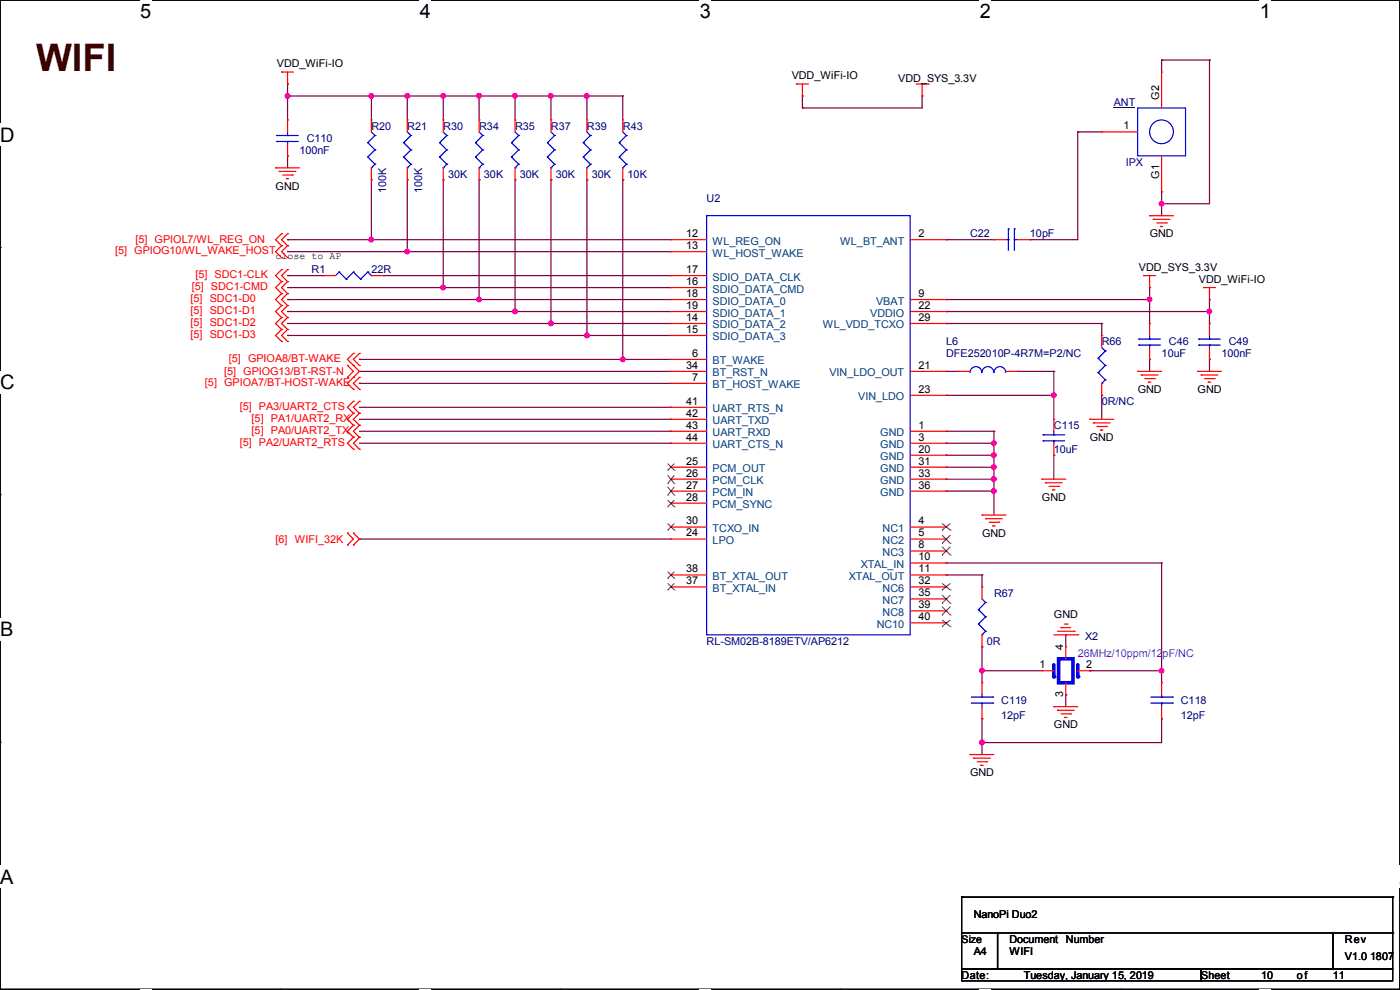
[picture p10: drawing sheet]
<svg xmlns="http://www.w3.org/2000/svg" width="297mm" height="210mm" viewBox="0 0 297 210" stroke-linecap="round" stroke-linejoin="round" font-family="sans-serif">
<path d="M0 0h297v209.8h-297z" fill="none" stroke="#000" stroke-width=".25"/>
<g fill="#fff">
<path d="M29.7 0h2.4v4.8h-2.4z"/>
<path d="M29.7 209.8h2.4v.2h-2.4z"/>
</g>
<path d="M59.4 0h.1M59.4 209.8h.1" fill="none" stroke="#000" stroke-width=".25"/>
<g fill="#fff">
<path d="M89.1 0h2.3v4.8h-2.3z"/>
<path d="M89.1 209.8h2.3v.2h-2.3z"/>
</g>
<path d="M118.8 0h.1M118.8 209.8h.1" fill="none" stroke="#000" stroke-width=".25"/>
<g fill="#fff">
<path d="M148.5 0h2.3v4.8h-2.3z"/>
<path d="M148.5 209.8h2.3v.2h-2.3z"/>
</g>
<path d="M178.2 0h.1M178.2 209.8h.1" fill="none" stroke="#000" stroke-width=".25"/>
<g fill="#fff">
<path d="M207.9 0h2.3v4.8h-2.3z"/>
<path d="M207.9 209.8h2.3v.2h-2.3z"/>
</g>
<path d="M237.6 0h.1M237.6 209.8h.1" fill="none" stroke="#000" stroke-width=".25"/>
<g fill="#fff">
<path d="M267.3 0h2.3v4.8h-2.3z"/>
<path d="M267.3 209.8h2.3v.2h-2.3z"/>
<path d="M0 26.2h3.1v4.8h-3.1z"/>
<path d="M0 78.7h3.1v4.7h-3.1z"/>
</g>
<path d="M0 52.5h.1M297 52.5h.1" fill="none" stroke="#000" stroke-width=".25"/>
<path d="M0 131.1h2.9v4.8h-2.9z" fill="#fff"/>
<path d="M0 104.9h.1M297 104.9h.1" fill="none" stroke="#000" stroke-width=".25"/>
<g fill="#fff">
<path d="M0 183.6h2.9v4.7h-2.9z"/>
<path d="M296.9 183.6h.1v4.7h-.1z"/>
</g>
<g fill="none" stroke="#000" stroke-width=".25">
<path d="M0 157.4h.1M297 157.4h.1M204 197.9h7.6v7.6h-7.6zM204 190.3h.1M204 190.3v7.6M204 190.3h91.4M211.6 197.9h71.1v7.6h-71.1zM282.7 197.9h12.7v7.6h-12.7zM295.4 190.3h.1M295.4 197.9h.1M295.4 190.3v7.6M204 205.5h50.8v2.6h-50.8z"/>
<path d="M254.8 205.5h40.6v2.6h-40.6z"/>
</g>
<g fill="none" stroke="#800040" stroke-width=".25">
<path d="M61 17.8h.1M61 17.8v7.6M246.4 12.7h.1M246.4 12.7v2.6M246.4 12.7h10.2M256.6 12.7h.1M256.6 12.7v30.5h-10.2M61 20.4h.1M61 33.1h.1M61 20.4h71.1M61 33.1v2.5M78.8 20.4h.1"/>
<path d="M78.8 38.1h.1M78.8 20.4v5M78.8 38.1v12.7M86.4 20.4h.1M86.4 38.1h.1M86.4 20.4v5M86.4 38.1v15.3M94 38.1h.1M94 20.4h.1M94 20.4v5M94 38.1v22.9M101.6 38.1h.1"/>
<path d="M101.6 20.4h.1M101.6 20.4v5M101.6 38.1v25.4M109.3 20.4h.1M109.3 38.1h.1M109.3 20.4v5M109.3 38.1v28M116.9 38.1h.1M116.9 20.4h.1M116.9 20.4v5M116.9 38.1v30.5M124.5 38.1h.1"/>
<path d="M124.5 20.4h.1M124.5 20.4v5M124.5 38.1v33.1M132.1 38.1h.1M132.1 20.4h.1M132.1 20.4v5M132.1 38.1v38.1M170.2 20.4h.1M170.2 22.9h.1M170.2 20.4v2.5M195.6 20.4h.1M195.6 20.4v2.5h-25.4"/>
<path d="M228.6 28h.1M228.6 28v22.8h-10.1M228.6 28h5.1M61 58.5h.1M61 50.8h.1M61 53.4h.1M61 58.5h7.6M61 50.8h81.3M61 53.4h81.3M78.8 50.8h.1M81.3 58.5h.1M81.3 58.5h61"/>
<path d="M86.4 53.4h.1M200.7 50.8h.1M200.7 50.8h10.2M218.5 50.8h.1M246.4 43.2h.1M246.4 40.7h.1M246.4 40.7v5.1M61 71.2h.1M61 68.6h.1M61 66.1h.1M61 63.5h.1M61 61h81.3"/>
<path d="M61 71.2h81.3M61 68.6h81.3M61 66.1h81.3M61 63.5h81.3M76.2 78.8h.1M76.2 76.2h.1M76.2 78.8h66.1M76.2 76.2h66.1M94 61h.1M101.6 63.5h.1M109.3 66.1h.1M116.9 68.6h.1"/>
<path d="M124.5 71.2h.1M132.1 76.2h.1M200.7 66.1h.1M200.7 63.5h.1M200.7 78.8h.1M200.7 68.6h.1M200.7 68.6h33M200.7 66.1h55.9M200.7 63.5h43.2M200.7 78.8h2.5M215.9 78.8h.1M215.9 78.8h7.7"/>
<path d="M223.6 78.8h.1M223.6 78.8v10.1M233.7 68.6h.1M233.7 68.6v2.6M243.9 76.2h.1M243.9 63.5h.1M243.9 61h.1M243.9 61v7.6M243.9 76.2v2.6M256.6 76.2h.1M256.6 66.1h.1M256.6 63.5h.1"/>
<path d="M256.6 63.5v5.1M256.6 76.2v2.6M76.2 81.3h.1M76.2 94h66.1M76.2 91.5h66.1M76.2 88.9h66.1M76.2 86.4h66.1M76.2 81.3h66.1M142.3 91.5h.1M142.3 88.9h.1M142.3 94h.1M142.3 86.4h.1"/>
<path d="M200.7 94h.1M200.7 91.5h.1M200.7 99.1h.1M200.7 96.6h.1M200.7 83.9h.1M200.7 94h10.2M200.7 91.5h10.2M200.7 99.1h10.2M200.7 96.6h10.2M200.7 83.9h22.9M210.9 94h.1M210.9 91.5h.1"/>
<path d="M210.9 99.1h.1M210.9 96.6h.1M210.9 91.5v17.8M223.6 83.9h.1M223.6 96.6h.1M223.6 96.6v5M233.7 83.9h.1M233.7 83.9v5M76.2 114.3h.1M76.2 114.3h66.1M200.7 104.2h.1M200.7 101.6h.1"/>
<path d="M200.7 119.4h.1M200.7 104.2h10.2M200.7 101.6h10.2M200.7 119.4h45.7M210.9 101.6h.1M210.9 104.2h.1M246.4 119.4h.1M246.4 119.4v25.4M200.7 122h.1M200.7 122h7.6M208.3 122h.1M208.3 137.2h.1"/>
<path d="M208.3 122v2.5M208.3 137.2v7.6M226.1 134.7h.1M226.1 134.7v2.5M208.3 142.3h.1M208.3 152.4h.1M208.3 157.5h.1M208.3 152.4v7.7M208.3 142.3h12.7M226.1 147.4h.1M226.1 147.4v2.5M231.2 142.3h.1"/>
<path d="M231.2 142.3h15.2M246.4 142.3h.1M246.4 152.4h.1M246.4 152.4v5.1h-38.1"/>
</g>
<g fill="#f0f" stroke="#f0f" stroke-width=".25">
<circle cx="94" cy="61" r=".49"/>
<circle cx="116.9" cy="20.3" r=".49"/>
<circle cx="109.2" cy="20.3" r=".49"/>
<circle cx="210.8" cy="94" r=".49"/>
<circle cx="210.8" cy="104.2" r=".49"/>
<circle cx="210.8" cy="101.6" r=".49"/>
<circle cx="210.8" cy="99.1" r=".49"/>
<circle cx="210.8" cy="96.5" r=".49"/>
<circle cx="109.2" cy="66.1" r=".49"/>
<circle cx="101.6" cy="20.3" r=".49"/>
<circle cx="256.6" cy="66.1" r=".49"/>
<circle cx="94" cy="20.3" r=".49"/>
<circle cx="243.9" cy="63.5" r=".49"/>
<circle cx="78.8" cy="20.3" r=".49"/>
<circle cx="61" cy="20.3" r=".49"/>
<circle cx="86.4" cy="20.3" r=".49"/>
<circle cx="86.4" cy="53.4" r=".49"/>
<circle cx="78.8" cy="50.8" r=".49"/>
<circle cx="124.5" cy="71.1" r=".49"/>
<circle cx="116.9" cy="68.6" r=".49"/>
<circle cx="101.6" cy="63.5" r=".49"/>
<circle cx="223.5" cy="83.8" r=".49"/>
<circle cx="132.1" cy="76.2" r=".49"/>
<circle cx="124.5" cy="20.3" r=".49"/>
<circle cx="208.3" cy="142.3" r=".49"/>
<circle cx="208.3" cy="157.5" r=".49"/>
<circle cx="246.4" cy="142.3" r=".49"/>
<circle cx="246.4" cy="43.2" r=".49"/>
</g>
<g fill="none" stroke="#f00" stroke-width=".25">
<path d="M59.7 15.3h.1M59.7 15.3h2.6M61 17.8h.1M61 15.3v2.5M169 17.8h.1M169 17.8h2.5M170.2 17.8v2.6M194.4 17.8h2.5M195.6 17.8v2.6M196.9 17.8h.1M246.4 15.3h.1M246.4 15.3v7.6"/>
<path d="M58.5 35.6h.1M58.5 35.6h5M59.2 36.4h.1M59.2 36.4h3.6M60 37.1h2M60.7 37.9h.1M60.7 37.9h.6M62 37.1h.1M170.2 20.4h.1M195.6 20.4h.1M233.7 28h.1M233.7 28h7.6"/>
<path d="M246.4 33.1v7.6M59.7 52.1h.1M59.7 49.6h.1M59.7 54.7h.1M59.7 59.7h.1M59.7 57.2h.1M59.7 49.6l-1.2 1.2 1.2 1.3M59.7 52.1l-1.2 1.3 1.2 1.3M59.7 57.2l-1.2 1.3 1.2 1.2M59.7 59.7l-1.2 1.3 1.2 1.3M61 52.1h.1M61 49.6h.1"/>
<path d="M61 54.7h.1M61 59.7h.1M61 57.2h.1M61 49.6l-1.3 1.2 1.3 1.3M61 52.1l-1.3 1.3 1.3 1.3M61 57.2l-1.3 1.3 1.3 1.2M61 59.7l-1.3 1.3 1.3 1.3M242.6 58.5h.1M242.6 58.5h2.6M243.9 45.8h.1M243.9 58.5v2.5M243.9 45.8h5.1"/>
<path d="M244.6 46.5h.1M244.6 46.5h3.6M245.4 47.3h2M246.2 48h.1M246.2 48h.5M246.4 40.7h.1M247.4 47.3h.1M59.7 64.8h.1M59.7 62.3h.1M59.7 67.4h.1M59.7 69.9h.1M59.7 72.4h.1"/>
<path d="M59.7 62.3l-1.2 1.2 1.2 1.3M59.7 64.8l-1.2 1.3 1.2 1.3M59.7 67.4l-1.2 1.2 1.2 1.3M59.7 69.9l-1.2 1.3 1.2 1.2M61 64.8h.1M61 62.3h.1M61 67.4h.1M61 69.9h.1M61 72.4h.1M61 62.3l-1.3 1.2 1.3 1.3M61 64.8l-1.3 1.3 1.3 1.3M61 67.4l-1.3 1.2 1.3 1.3"/>
<path d="M61 69.9l-1.3 1.3 1.3 1.2M73.7 77.5h.1M73.7 77.5l1.3 1.3-1.3 1.3M75 77.5h.1M75 75h.1M75 75l-1.3 1.2 2.5 2.6-2.5 2.5 1.3 1.3M76.2 77.5h.1M76.2 75h.1M76.2 75l-1.2 1.2 1.2 1.3M233.7 71.2h.1M233.7 71.2v2.5M241.3 78.8h.1"/>
<path d="M241.3 78.8h5.1M242.1 79.5h.1M242.1 79.5h3.6M243.9 61h.1M254 78.8h.1M254 78.8h5.1M254.8 79.5h.1M254.8 79.5h3.6M255.3 61h.1M255.3 61h2.6M256.6 63.5h.1M256.6 76.2h.1"/>
<path d="M256.6 68.6h.1M256.6 61v2.5M256.6 68.6v2.6M256.6 73.7v2.5M73.7 80.1h.1M75 80.1h.1M75 82.6h.1M75 90.2h.1M75 87.7h.1M75 92.8h.1M75 85.1h.1M75 95.3h.1"/>
<path d="M75 85.1l-1.3 1.3 1.3 1.3M75 87.7l-1.3 1.2 1.3 1.3M75 90.2l-1.3 1.3 1.3 1.3M75 92.8l-1.3 1.2 1.3 1.3M76.2 82.6h.1M76.2 80.1h.1M76.2 90.2h.1M76.2 87.7h.1M76.2 92.8h.1M76.2 85.1h.1M76.2 95.3h.1M76.2 85.1l-1.2 1.3 1.2 1.3"/>
<path d="M76.2 80.1l-1.2 1.2 1.2 1.3M76.2 87.7l-1.2 1.2 1.2 1.3M76.2 90.2l-1.2 1.3 1.2 1.3M76.2 92.8l-1.2 1.2 1.2 1.3M231.2 88.9h.1M231.2 88.9h5.1M231.9 89.7h.1M231.9 89.7h3.6M232.7 90.5h2M233.5 91.2h.1M233.5 91.2h.5M233.7 83.9h.1"/>
<path d="M233.7 81.3v2.6M234.7 90.5h.1M242.9 80.3h2M243.6 81.1h.1M243.6 81.1h.5M244.9 80.3h.1M255.6 80.3h2M256.3 81.1h.1M256.3 81.1h.5M257.6 80.3h.1M73.7 115.6h.1M73.7 113.1h.1"/>
<path d="M73.7 113.1l1.3 1.2-1.3 1.3M75 113.1h.1M75 115.6h.1M75 113.1l1.2 1.2-1.2 1.3M208.3 109.3h.1M208.3 109.3h5.1M209.1 110h.1M209.1 110h3.5M209.8 110.8h2.1M210.6 111.5h.1M210.6 111.5h.5M211.9 110.8h.1"/>
<path d="M221 101.6h.1M221 101.6h5.1M221.8 102.4h.1M221.8 102.4h3.5M222.5 103.2h2.1M223.3 103.9h.1M223.3 103.9h.5M224.6 103.2h.1M223.6 134.7h5M224.3 133.9h3.6M225.1 133.1h.1M225.1 133.1h2"/>
<path d="M225.8 132.4h.6M226.4 132.4h.1M227.9 133.9h.1M228.6 134.7h.1M223.6 149.9h.1M223.6 149.9h5M224.3 150.7h.1M224.3 150.7h3.6M225.1 151.4h2M225.8 152.2h.1M225.8 152.2h.6M227.1 151.4h.1"/>
<path d="M205.8 160.1h.1M205.8 160.1h5.1M206.5 160.8h.1M206.5 160.8h3.6M207.3 161.6h2M208.1 162.3h.1M208.1 162.3h.5M209.3 161.6h.1"/>
</g>
<g fill="none" stroke="#00f" stroke-width=".25">
<path d="M241.3 22.9h10.2v10.2h-10.2zM233 76h.1M233 79h.1M233 76l1.5 1.5M233 79l1.5 1.6M233.7 73.7l.8 .8M234.5 74.5h.1M234.5 77.5h.1M234.5 74.5l-1.5 1.5M234.5 77.5l-1.5 1.5M254.3 71.9h.1M254.3 73.2h.1"/>
<path d="M254.3 71.9h4.6M254.3 73.2h4.6M256.6 73.2h.1M256.6 71.9h.1M256.6 71.2v.7M256.6 73.2v.5M233.7 81.3h.1M234.5 80.6h.1M234.5 80.6l-.8 .7"/>
<circle cx="246.4" cy="28" r="2.52"/>
</g>
<path d="M236.3 22.8h4.5" fill="none" stroke="#000080" stroke-width=".21"/>
<path d="M223.6 141v2.6" fill="none" stroke="#00f" stroke-width=".76"/>
<circle cx="223.6" cy="143.6" r=".38" fill="#00f"/>
<path d="M228.6 141v2.6" fill="none" stroke="#00f" stroke-width=".76"/>
<circle cx="228.6" cy="143.6" r=".38" fill="#00f"/>
<path d="M224.6 139.7h3v5.1h-3z" fill="none" stroke="#00f" stroke-width=".76"/>
<g fill="none" stroke="#f00" stroke-width=".25">
<path d="M61 33.1h.1M61 25.4h.1M61 25.4v2.6M61 30.5v2.6M78.8 25.4h.1M78.8 38.1h.1M78.8 25.4v2.6M78.8 35.6v2.5M86.4 25.4h.1M86.4 38.1h.1M86.4 25.4v2.6M86.4 35.6v2.5"/>
<path d="M94 25.4h.1M94 38.1h.1M94 25.4v2.6M94 35.6v2.5M101.6 25.4h.1M101.6 38.1h.1M101.6 25.4v2.6M101.6 35.6v2.5M109.3 25.4h.1M109.3 38.1h.1M109.3 25.4v2.6M109.3 35.6v2.5"/>
<path d="M116.9 25.4h.1M116.9 38.1h.1M116.9 25.4v2.6M116.9 35.6v2.5M124.5 25.4h.1M124.5 38.1h.1M124.5 25.4v2.6M124.5 35.6v2.5M132.1 25.4h.1M132.1 38.1h.1M132.1 25.4v2.6M132.1 35.6v2.5"/>
<path d="M68.6 58.5h.1M68.6 58.5h2.6M78.8 58.5h2.5M81.3 58.5h.1M142.3 50.8h.1M142.3 53.4h.1M142.3 58.5h.1M142.3 50.8h7.6M142.3 53.4h7.6M142.3 58.5h7.6M193.1 50.8h7.6M200.7 50.8h.1"/>
<path d="M210.9 50.8h.1M210.9 50.8h2.5M215.9 50.8h2.6M218.5 50.8h.1M142.3 76.2h.1M142.3 68.6h.1M142.3 71.2h.1M142.3 61h.1M142.3 63.5h.1M142.3 66.1h.1M142.3 78.8h.1M142.3 76.2h7.6"/>
<path d="M142.3 63.5h7.6M142.3 68.6h7.6M142.3 71.2h7.6M142.3 61h7.6M142.3 66.1h7.6M142.3 78.8h7.6M193.1 63.5h7.6M193.1 68.6h7.6M193.1 66.1h7.6M193.1 78.8h7.6M200.7 63.5h.1M200.7 78.8h.1"/>
<path d="M200.7 66.1h.1M200.7 68.6h.1M203.2 78.8h.1M203.2 78.8h2.6M213.4 78.8h2.5M215.9 78.8h.1M243.9 76.2h.1M243.9 68.6h.1M243.9 68.6v2.6M243.9 73.7v2.5M142.3 81.3h.1M142.3 99.1h.1"/>
<path d="M142.3 86.4h.1M142.3 88.9h.1M142.3 91.5h.1M142.3 94h.1M142.3 91.5h7.6M142.3 94h7.6M142.3 81.3h7.6M142.3 99.1h7.6M142.3 86.4h7.6M142.3 88.9h7.6M193.1 91.5h7.6M193.1 94h7.6"/>
<path d="M193.1 96.6h7.6M193.1 83.9h7.6M193.1 99.1h7.6M200.7 91.5h.1M200.7 94h.1M200.7 96.6h.1M200.7 83.9h.1M200.7 99.1h.1M223.6 96.6h.1M223.6 88.9h.1M223.6 88.9v2.6M223.6 94v2.6"/>
<path d="M142.3 114.3h.1M142.3 101.6h.1M142.3 104.2h.1M142.3 106.7h.1M142.3 111.8h.1M142.3 111.8h7.6M142.3 114.3h7.6M142.3 101.6h7.6M142.3 104.2h7.6M142.3 106.7h7.6M193.1 111.8h7.6M193.1 114.3h7.6"/>
<path d="M193.1 116.9h7.6M193.1 119.4h7.6M193.1 101.6h7.6M193.1 104.2h7.6M200.7 111.8h.1M200.7 114.3h.1M200.7 116.9h.1M200.7 119.4h.1M200.7 101.6h.1M200.7 104.2h.1M142.3 124.5h.1M142.3 122h.1"/>
<path d="M142.3 122h7.6M142.3 124.5h7.6M193.1 122h7.6M193.1 124.5h7.6M193.1 127h7.6M193.1 129.6h7.6M193.1 132.1h7.6M200.7 122h.1M200.7 124.5h.1M200.7 127h.1M200.7 129.6h.1M200.7 132.1h.1"/>
<path d="M208.3 124.5h.1M208.3 137.2h.1M208.3 124.5v2.5M208.3 134.7v2.5M226.1 137.2h.1M226.1 137.2v2.5M208.3 144.8h.1M208.3 152.4h.1M208.3 144.8v2.6M208.3 149.9v2.5M221 142.3h.1M221 142.3h2.6"/>
<path d="M226.1 147.4h.1M226.1 144.8v2.6M228.6 142.3h2.6M231.2 142.3h.1M246.4 144.8h.1M246.4 152.4h.1M246.4 144.8v2.6M246.4 149.9v2.5"/>
</g>
<g fill="none" stroke="#00f" stroke-width=".25">
<path d="M58.7 28.7h.1M58.7 30h.1M58.7 28.7h4.6M58.7 30h4.6M61 30h.1M61 28.7h.1M61 28v.7M61 30v.5M78 30.3h.1M78 33.3h.1M78 30.3l1.5 1.5M78 33.3l1.5 1.5"/>
<path d="M78.8 35.6h.1M78.8 28l.7 .7M79.5 28.7h.1M79.5 31.8h.1M79.5 34.8h.1M79.5 28.7l-1.5 1.6M79.5 31.8l-1.5 1.5M79.5 34.8l-.7 .8M85.6 30.3h.1M85.6 33.3h.1M85.6 30.3l1.6 1.5M85.6 33.3l1.6 1.5"/>
<path d="M86.4 35.6h.1M86.4 28l.8 .7M87.2 28.7h.1M87.2 31.8h.1M87.2 34.8h.1M87.2 28.7l-1.6 1.6M87.2 31.8l-1.6 1.5M87.2 34.8l-.8 .8M93.3 30.3h.1M93.3 33.3h.1M93.3 30.3l1.5 1.5M93.3 33.3l1.5 1.5"/>
<path d="M94 35.6h.1M94 28l.8 .7M94.8 28.7h.1M94.8 31.8h.1M94.8 34.8h.1M94.8 28.7l-1.5 1.6M94.8 31.8l-1.5 1.5M94.8 34.8l-.8 .8M100.9 30.3h.1M100.9 33.3h.1M100.9 30.3l1.5 1.5M100.9 33.3l1.5 1.5"/>
<path d="M101.6 35.6h.1M101.6 28l.8 .7M102.4 28.7h.1M102.4 31.8h.1M102.4 34.8h.1M102.4 28.7l-1.5 1.6M102.4 31.8l-1.5 1.5M102.4 34.8l-.8 .8M108.5 30.3h.1M108.5 33.3h.1M108.5 30.3l1.5 1.5M108.5 33.3l1.5 1.5"/>
<path d="M109.3 35.6h.1M109.3 28l.7 .7M110 28.7h.1M110 31.8h.1M110 34.8h.1M110 28.7l-1.5 1.6M110 31.8l-1.5 1.5M110 34.8l-.7 .8M116.1 30.3h.1M116.1 33.3h.1M116.1 30.3l1.5 1.5M116.1 33.3l1.5 1.5"/>
<path d="M116.9 35.6h.1M116.9 28l.7 .7M117.6 28.7h.1M117.6 31.8h.1M117.6 34.8h.1M117.6 28.7l-1.5 1.6M117.6 31.8l-1.5 1.5M117.6 34.8l-.7 .8M123.7 30.3h.1M123.7 33.3h.1M123.7 30.3l1.6 1.5M123.7 33.3l1.6 1.5"/>
<path d="M124.5 35.6h.1M124.5 28l.8 .7M125.3 28.7h.1M125.3 31.8h.1M125.3 34.8h.1M125.3 28.7l-1.6 1.6M125.3 31.8l-1.6 1.5M125.3 34.8l-.8 .8M131.4 30.3h.1M131.4 33.3h.1M131.4 30.3l1.5 1.5M131.4 33.3l1.5 1.5"/>
<path d="M132.1 35.6h.1M132.1 28l.8 .7M132.9 28.7h.1M132.9 31.8h.1M132.9 34.8h.1M132.9 28.7l-1.5 1.6M132.9 31.8l-1.5 1.5M132.9 34.8l-.8 .8M71.9 57.7h.1M71.9 57.7l-.7 .8M71.9 57.7l1.5 1.5M73.4 59.2h.1"/>
<path d="M75 57.7h.1M75 57.7l-1.6 1.5M75 57.7l1.5 1.5M76.5 59.2h.1M78 57.7h.1M78 57.7l-1.5 1.5M78 57.7l.8 .8M78.8 58.5h.1M149.9 45.8h43.2v88.9h-43.2zM213.4 50.8h.5M213.9 50.8h.1M213.9 48.6h.1"/>
<path d="M213.9 48.6v4.5M215.2 48.6h.1M215.2 50.8h.1M215.2 50.8h.7M215.2 48.6v4.5M205.8 79a1.25 1.25 0 0 1 1.2-1.2 1.25 1.25 0 0 1 1.3 1.2M208.3 79a1.25 1.25 0 0 1 1.3-1.2 1.25 1.25 0 0 1 1.2 1.2M210.9 79a1.25 1.25 0 0 1 1.2-1.2 1.25 1.25 0 0 1 1.3 1.2M241.6 71.9h.1M241.6 73.2h.1M241.6 71.9h4.6M241.6 73.2h4.6"/>
<path d="M243.9 73.2h.1M243.9 71.9h.1M243.9 71.2v.7M243.9 73.2v.5M221.3 92.2h.1M221.3 93.5h.1M221.3 92.2h4.5M221.3 93.5h4.5M223.6 93.5h.1M223.6 92.2h.1M223.6 91.5v.7M223.6 93.5v.5"/>
<path d="M207.6 129.3h.1M207.6 132.4h.1M207.6 129.3l1.5 1.6M207.6 132.4l1.5 1.5M208.3 134.7h.1M208.3 127l.8 .8M209.1 127.8h.1M209.1 130.9h.1M209.1 133.9h.1M209.1 127.8l-1.5 1.5M209.1 130.9l-1.5 1.5M209.1 133.9l-.8 .8"/>
<path d="M206 149.1h4.6M206 147.9h4.6M208.3 147.9h.1M208.3 149.1h.1M208.3 147.4v.5M208.3 149.1v.8M210.6 149.1h.1M210.6 147.9h.1M244.1 149.1h4.6M244.1 147.9h4.6M246.4 147.9h.1M246.4 149.1h.1"/>
<path d="M246.4 147.4v.5M246.4 149.1v.8M248.7 149.1h.1M248.7 147.9h.1"/>
</g>
<g fill="none" stroke="#804000" stroke-width=".21">
<path d="M141.6 99.8h.1M141.6 98.3l1.5 1.5M143.1 99.8h.1M143.1 98.3l-1.5 1.5M141.6 102.6h.1M141.6 105h.1M141.6 107.5h.1M141.6 112.5h.1M141.6 100.8l1.5 1.8M141.6 103.3l1.5 1.7M141.6 106.1l1.5 1.4M141.6 111l1.5 1.5"/>
<path d="M143.1 102.6h.1M143.1 105h.1M143.1 107.5h.1M143.1 112.5h.1M143.1 100.8l-1.5 1.8M143.1 103.3l-1.5 1.7M143.1 106.1l-1.5 1.4M143.1 111l-1.5 1.5M199.8 112.5h.1M199.8 115.3h.1M199.8 117.7h.1M199.8 111l1.8 1.5"/>
<path d="M199.8 113.5l1.8 1.8M199.8 116l1.8 1.7M201.6 112.5h.1M201.6 115.3h.1M201.6 117.7h.1M201.6 111l-1.8 1.5M201.6 113.5l-1.8 1.8M201.6 116l-1.8 1.7M141.6 125.2h.1M141.6 122.7h.1M141.6 123.7l1.5 1.5M141.6 121.3l1.5 1.4"/>
<path d="M143.1 125.2h.1M143.1 122.7h.1M143.1 123.7l-1.5 1.5M143.1 121.3l-1.5 1.4M199.8 125.2h.1M199.8 128h.1M199.8 130.4h.1M199.8 132.9h.1M199.8 123.7l1.8 1.5M199.8 126.2l1.8 1.8M199.8 128.7l1.8 1.7M199.8 131.5l1.8 1.4"/>
<path d="M201.6 125.2h.1M201.6 128h.1M201.6 130.4h.1M201.6 132.9h.1M201.6 123.7l-1.8 1.5M201.6 126.2l-1.8 1.8M201.6 128.7l-1.8 1.7M201.6 131.5l-1.8 1.4"/>
</g>
<g fill="#f0f" stroke="#f0f" stroke-width=".25">
<circle cx="94" cy="61" r=".49"/>
<circle cx="116.9" cy="20.3" r=".49"/>
<circle cx="109.2" cy="20.3" r=".49"/>
<circle cx="210.8" cy="94" r=".49"/>
<circle cx="210.8" cy="104.2" r=".49"/>
<circle cx="210.8" cy="101.6" r=".49"/>
<circle cx="210.8" cy="99.1" r=".49"/>
<circle cx="210.8" cy="96.5" r=".49"/>
<circle cx="109.2" cy="66.1" r=".49"/>
<circle cx="101.6" cy="20.3" r=".49"/>
<circle cx="256.6" cy="66.1" r=".49"/>
<circle cx="94" cy="20.3" r=".49"/>
<circle cx="243.9" cy="63.5" r=".49"/>
<circle cx="78.8" cy="20.3" r=".49"/>
<circle cx="61" cy="20.3" r=".49"/>
<circle cx="86.4" cy="20.3" r=".49"/>
<circle cx="86.4" cy="53.4" r=".49"/>
<circle cx="78.8" cy="50.8" r=".49"/>
<circle cx="124.5" cy="71.1" r=".49"/>
<circle cx="116.9" cy="68.6" r=".49"/>
<circle cx="101.6" cy="63.5" r=".49"/>
<circle cx="223.5" cy="83.8" r=".49"/>
<circle cx="132.1" cy="76.2" r=".49"/>
<circle cx="124.5" cy="20.3" r=".49"/>
<circle cx="208.3" cy="142.3" r=".49"/>
<circle cx="208.3" cy="157.5" r=".49"/>
<circle cx="246.4" cy="142.3" r=".49"/>
<circle cx="246.4" cy="43.2" r=".49"/>
</g>
<text font-size="8" fill="#400000" x="7.7" y="15.1">WIFI</text>
<g font-size="4.2">
<text x="29.7" y="3.9">5</text>
<text x="89.1" y="3.9">4</text>
<text x="148.5" y="3.9">3</text>
<text x="207.9" y="3.9">2</text>
<text x="267.2" y="3.9">1</text>
<text x="0" y="30.1">D</text>
<text x="0" y="82.5">C</text>
<text x="0" y="135">B</text>
<text x="0" y="187.4">A</text>
<text x="297" y="187.4">A</text>
</g>
<g font-size="2.3">
<text x="58.7" y="14.3">VDD_WiFi-IO</text>
<text x="167.9" y="16.8">VDD_WiFi-IO</text>
<text x="190.6" y="17.4">VDD_SYS_3.3V</text>
<text x="245.9" y="21.1" transform="rotate(-90 245.9 21.1)">G2</text>
<text x="238.3" y="27.4">1</text>
<text x="58.5" y="40.2">GND</text>
<text x="245.9" y="37.9" transform="rotate(-90 245.9 37.9)">G1</text>
<text x="145.6" y="50.3">12</text>
<text x="145.6" y="52.8">13</text>
<text x="194.9" y="50.3">2</text>
<text x="243.9" y="50.4">GND</text>
<text x="145.6" y="57.9">17</text>
<text x="241.6" y="57.5">VDD_SYS_3.3V</text>
<text x="145.6" y="60.5">16</text>
<text x="145.6" y="63">18</text>
<text x="145.6" y="65.5">19</text>
<text x="194.9" y="63">9</text>
<text x="194.9" y="65.5">22</text>
<text x="254.3" y="60">VDD_WiFi-IO</text>
<text x="145.6" y="68.1">14</text>
<text x="145.6" y="70.6">15</text>
<text x="194.9" y="68.1">29</text>
<text x="146.9" y="75.7">6</text>
<text x="145.6" y="78.2">34</text>
<text x="146.9" y="80.8">7</text>
<text x="194.9" y="78.2">21</text>
<text x="194.9" y="83.3">23</text>
<text x="241.4" y="83.4">GND</text>
<text x="254.1" y="83.4">GND</text>
<text x="145.6" y="85.9">41</text>
<text x="145.6" y="88.4">42</text>
<text x="145.6" y="90.9">43</text>
<text x="145.6" y="93.5">44</text>
<text x="194.9" y="90.9">1</text>
<text x="194.9" y="93.5">3</text>
<text x="231.2" y="93.6">GND</text>
<text x="145.6" y="98.6">25</text>
<text x="145.6" y="101.1">26</text>
<text x="194.9" y="96">20</text>
<text x="194.9" y="98.6">31</text>
<text x="194.9" y="101.1">33</text>
<text x="145.6" y="103.6">27</text>
<text x="145.6" y="106.2">28</text>
<text x="194.9" y="103.6">36</text>
<text x="221" y="106.3">GND</text>
<text x="145.6" y="113.8">24</text>
<text x="145.6" y="111.3">30</text>
<text x="194.9" y="111.3">4</text>
<text x="194.9" y="113.8">5</text>
<text x="208.3" y="113.9">GND</text>
<text x="194.9" y="116.3">8</text>
<text x="194.9" y="118.9">10</text>
<text x="145.6" y="124">37</text>
<text x="145.6" y="121.4">38</text>
<text x="194.9" y="121.4">11</text>
<text x="194.9" y="124">32</text>
<text x="194.9" y="126.5">35</text>
<text x="194.9" y="129">39</text>
<text x="194.9" y="131.6">40</text>
<text x="223.6" y="131.1">GND</text>
<text x="225.6" y="138" transform="rotate(-90 225.6 138)">4</text>
<text x="220.5" y="141.7">1</text>
<text x="230.4" y="141.7">2</text>
<text x="225.6" y="147.9" transform="rotate(-90 225.6 147.9)">3</text>
<text x="223.6" y="154.5">GND</text>
<text x="205.8" y="164.7">GND</text>
<text x="206.6" y="194.6">NanoPi Duo2</text>
<text x="206.6" y="202.5">A4</text>
<text x="214.2" y="200">Document</text>
<text x="214.2" y="202.5">WIFI</text>
<text x="226.1" y="200">Number</text>
<text x="285.3" y="200">Rev</text>
<text x="285.3" y="203.5">V1.0 1807</text>
<text x="204" y="207.6">Date:</text>
<text x="217.2" y="207.6">Tuesday, January 15, 2019</text>
<text x="254.8" y="207.6">Sheet</text>
<text x="267.5" y="207.6">10</text>
<text x="275.1" y="207.6">of</text>
<text x="282.8" y="207.6">11</text>
</g>
<g font-size="2.3" fill="#000080">
<text x="236.3" y="22.4">ANT</text>
<text x="78.8" y="27.5">R20</text>
<text x="86.4" y="27.5">R21</text>
<text x="94" y="27.5">R30</text>
<text x="101.6" y="27.5">R34</text>
<text x="109.3" y="27.5">R35</text>
<text x="116.9" y="27.5">R37</text>
<text x="124.5" y="27.5">R39</text>
<text x="132.1" y="27.5">R43</text>
<text x="63.5" y="32.6">100nF</text>
<text x="65.1" y="30.1">C110</text>
<text x="238.8" y="35.1">IPX</text>
<text x="81.9" y="40.9" transform="rotate(-90 81.9 40.9)">100K</text>
<text x="89.5" y="40.9" transform="rotate(-90 89.5 40.9)">100K</text>
<text x="95" y="37.7">30K</text>
<text x="102.7" y="37.7">30K</text>
<text x="110.3" y="37.7">30K</text>
<text x="117.9" y="37.7">30K</text>
<text x="125.5" y="37.7">30K</text>
<text x="133.1" y="37.7">10K</text>
<text x="149.9" y="42.8">U2</text>
<text x="205.8" y="50.4">C22</text>
<text x="218.5" y="50.4">10pF</text>
<text x="66.1" y="58">R1</text>
<text x="78.8" y="58">22R</text>
<text x="200.7" y="73.2">L6</text>
<text x="200.7" y="75.8">DFE252010P-4R7M=P2/NC</text>
<text x="233.7" y="73.2">R66</text>
<text x="246.4" y="75.8">10uF</text>
<text x="248" y="73.2">C46</text>
<text x="259.1" y="75.8">100nF</text>
<text x="260.7" y="73.2">C49</text>
<text x="233.7" y="85.9">0R/NC</text>
<text x="223.6" y="91">C115</text>
<text x="223.6" y="96.1">10uF</text>
<text x="210.9" y="126.6">R67</text>
<text x="149.9" y="136.7">RL-SM02B-8189ETV/AP6212</text>
<text x="209.4" y="136.7">0R</text>
<text x="230.2" y="135.7">X2</text>
<text x="212.4" y="149.4">C119</text>
<text x="250.5" y="149.4">C118</text>
<text x="212.4" y="152.5">12pF</text>
<text x="250.5" y="152.5">12pF</text>
</g>
<g font-size="2.3" fill="#f00">
<text x="24.4" y="53.9">[5] GPIOG10/WL_WAKE_HOST</text>
<text x="28.7" y="51.6">[5] GPIOL7/WL_REG_ON</text>
<text x="41.4" y="59">[5] SDC1-CLK</text>
<text x="40.4" y="64.1">[5] SDC1-D0</text>
<text x="40.7" y="61.6">[5] SDC1-CMD</text>
<text x="40.4" y="66.6">[5] SDC1-D1</text>
<text x="40.4" y="69.2">[5] SDC1-D2</text>
<text x="40.4" y="71.7">[5] SDC1-D3</text>
<text x="48.6" y="76.8">[5] GPIOA8/BT-WAKE</text>
<text x="43.5" y="81.9">[5] GPIOA7/BT-HOST-WAKE</text>
<text x="47.5" y="79.6">[5] GPIOG13/BT-RST-N</text>
<text x="50.8" y="87">[5] PA3/UART2_CTS</text>
<text x="53.4" y="89.5">[5] PA1/UART2_RX</text>
<text x="50.8" y="94.6">[5] PA2/UART2_RTS</text>
<text x="53.4" y="92">[5] PA0/UART2_TX</text>
<text x="58.5" y="115.1">[6] WIFI_32K</text>
</g>
<g font-size="2.3" fill="#004080">
<text x="151.2" y="51.9">WL_REG_ON</text>
<text x="178.2" y="51.9">WL_BT_ANT</text>
<text x="151.2" y="54.4">WL_HOST_WAKE</text>
<text x="151.2" y="59.5">SDIO_DATA_CLK</text>
<text x="151.2" y="62.1">SDIO_DATA_CMD</text>
<text x="151.2" y="64.6">SDIO_DATA_0</text>
<text x="185.9" y="64.6">VBAT</text>
<text x="151.2" y="69.7">SDIO_DATA_2</text>
<text x="151.2" y="67.1">SDIO_DATA_1</text>
<text x="174.6" y="69.7">WL_VDD_TCXO</text>
<text x="184.6" y="67.1">VDDIO</text>
<text x="151.2" y="77.3">BT_WAKE</text>
<text x="151.2" y="72.2">SDIO_DATA_3</text>
<text x="151.2" y="82.4">BT_HOST_WAKE</text>
<text x="151.2" y="79.8">BT_RST_N</text>
<text x="175.9" y="79.8">VIN_LDO_OUT</text>
<text x="151.2" y="87.5">UART_RTS_N</text>
<text x="182" y="84.9">VIN_LDO</text>
<text x="151.2" y="90">UART_TXD</text>
<text x="151.2" y="92.5">UART_RXD</text>
<text x="151.2" y="95.1">UART_CTS_N</text>
<text x="186.7" y="92.5">GND</text>
<text x="186.7" y="95.1">GND</text>
<text x="151.2" y="100.2">PCM_OUT</text>
<text x="186.7" y="97.6">GND</text>
<text x="186.7" y="100.2">GND</text>
<text x="151.2" y="102.7">PCM_CLK</text>
<text x="151.2" y="105.2">PCM_IN</text>
<text x="151.2" y="107.8">PCM_SYNC</text>
<text x="186.7" y="102.7">GND</text>
<text x="186.7" y="105.2">GND</text>
<text x="151.2" y="112.9">TCXO_IN</text>
<text x="187.3" y="112.9">NC1</text>
<text x="151.2" y="115.4">LPO</text>
<text x="187.3" y="115.4">NC2</text>
<text x="187.3" y="117.9">NC3</text>
<text x="151.2" y="125.6">BT_XTAL_IN</text>
<text x="151.2" y="123">BT_XTAL_OUT</text>
<text x="180.1" y="123">XTAL_OUT</text>
<text x="182.6" y="120.5">XTAL_IN</text>
<text x="187.3" y="125.6">NC6</text>
<text x="187.3" y="128.1">NC7</text>
<text x="187.3" y="130.6">NC8</text>
<text x="186" y="133.2">NC10</text>
</g>
<text font-size="2.3" fill="#8000ff" x="228.7" y="139.3">26MHz/10ppm/12pF/NC</text>
<text font-size="2.2" x="204" y="199.9">Size</text>
<text font-size="2.1" x="58.5" y="55">close to AP</text>
</svg>
